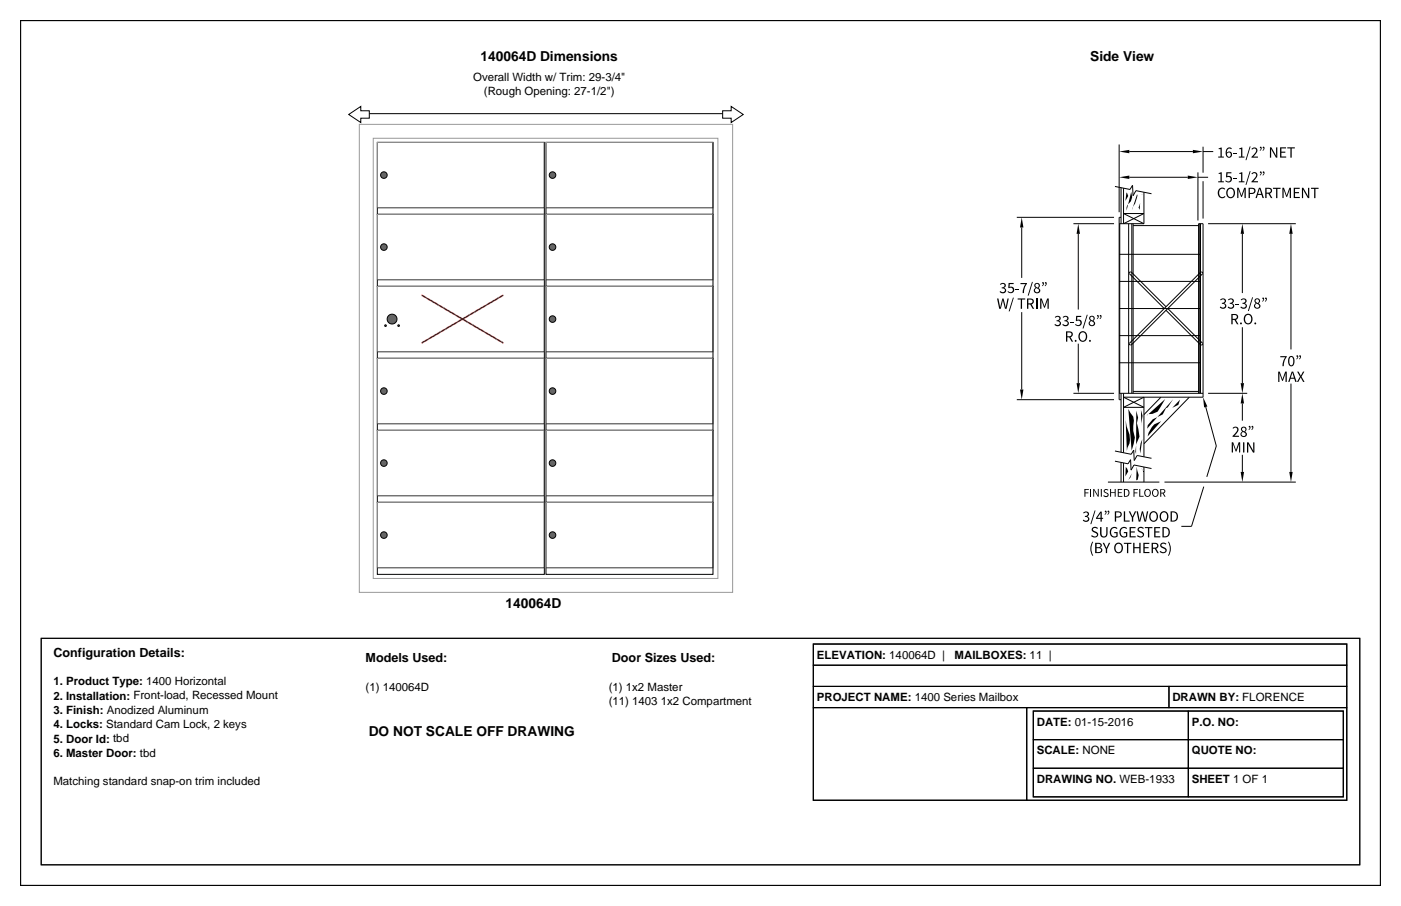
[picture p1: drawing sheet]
<svg xmlns="http://www.w3.org/2000/svg" width="432mm" height="279mm" viewBox="0 0 432 279" stroke-linecap="round" stroke-linejoin="round" font-family="sans-serif">
<path d="M12.7 196.8h406.4v69.9h-406.4z" fill="none" stroke="#000" stroke-width=".31"/>
<g fill="none" stroke="#000" stroke-width=".35">
<path d="M6.3 6.4h419.1v266.6h-419.1zM250.7 198.6h164.4v48.2h-164.4zM250.7 198.6h164.4v6.6h-164.4zM250.7 218.2h65.7v28.6h-65.7zM250.7 211.7h109.6v6.5h-109.6zM250.7 205.2h164.4v6.5h-164.4zM316.4 218.2h98.7v28.6h-98.7zM318.5 219.3h95.5v26.4h-95.5zM318.5 219.3h47.8v8.8h-47.8zM360.3 211.7h54.8v6.5h-54.8zM366.3 219.3h47.7v8.8h-47.7zM318.5 236.9h47.8v8.8h-47.8z"/>
<path d="M318.5 228.1h47.8v8.8h-47.8zM366.3 236.9h47.7v8.8h-47.7zM366.3 228.1h47.7v8.8h-47.7z"/>
</g>
<g fill="#fff" stroke="#000" stroke-width=".31">
<path d="M107.5 35.3l3.7-2.5v1.4h2.6v2.3h-2.6v1.3z"/>
<path d="M222.7 34.2h2.7v-1.4l3.7 2.5-3.7 2.5v-1.3h-2.7z"/>
</g>
<path d="M113.8 35.1h108.9" fill="none" stroke="#000" stroke-width=".31"/>
<path d="M116.3 43.9h51.5v22.2h-51.5z" fill="#fff" stroke="#000" stroke-width=".31"/>
<path d="M167.8 43.9h-51.5v20.2" fill="none" stroke="#999" stroke-width=".31"/>
<path d="M167.8 43.9v20.2h-51.5" fill="none" stroke="#333" stroke-width=".31"/>
<circle cx="118.3" cy="54" r="1.01" fill="#666" stroke="#000" stroke-width=".31"/>
<path d="M168.3 43.9h51.4v22.2h-51.4z" fill="#fff" stroke="#000" stroke-width=".31"/>
<path d="M219.7 43.9h-51.4v20.2" fill="none" stroke="#999" stroke-width=".31"/>
<path d="M219.7 43.9v20.2h-51.4" fill="none" stroke="#333" stroke-width=".31"/>
<circle cx="170.3" cy="54" r="1.01" fill="#666" stroke="#000" stroke-width=".31"/>
<path d="M116.3 66.1h51.5v22.2h-51.5z" fill="#fff" stroke="#000" stroke-width=".31"/>
<path d="M167.8 66.1h-51.5v20.2" fill="none" stroke="#999" stroke-width=".31"/>
<path d="M167.8 66.1v20.2h-51.5" fill="none" stroke="#333" stroke-width=".31"/>
<circle cx="118.3" cy="76.2" r="1.01" fill="#666" stroke="#000" stroke-width=".31"/>
<path d="M168.3 66.1h51.4v22.2h-51.4z" fill="#fff" stroke="#000" stroke-width=".31"/>
<path d="M219.7 66.1h-51.4v20.2" fill="none" stroke="#999" stroke-width=".31"/>
<path d="M219.7 66.1v20.2h-51.4" fill="none" stroke="#333" stroke-width=".31"/>
<circle cx="170.3" cy="76.2" r="1.01" fill="#666" stroke="#000" stroke-width=".31"/>
<path d="M116.3 88.3h51.5v22.2h-51.5z" fill="#fff" stroke="#000" stroke-width=".31"/>
<path d="M167.8 88.3h-51.5v20.2" fill="none" stroke="#999" stroke-width=".31"/>
<path d="M167.8 88.3v20.2h-51.5" fill="none" stroke="#333" stroke-width=".31"/>
<g fill="#666" stroke="#000" stroke-width=".31">
<circle cx="120.8" cy="98.4" r="1.51"/>
<circle cx="118.8" cy="100.4" r=".25"/>
<circle cx="122.9" cy="100.4" r=".25"/>
</g>
<path d="M129.9 91l25.3 14.8M155.2 91l-25.3 14.8" fill="none" stroke="#f00" stroke-width=".5"/>
<path d="M168.3 88.3h51.4v22.2h-51.4z" fill="#fff" stroke="#000" stroke-width=".31"/>
<path d="M219.7 88.3h-51.4v20.2" fill="none" stroke="#999" stroke-width=".31"/>
<path d="M219.7 88.3v20.2h-51.4" fill="none" stroke="#333" stroke-width=".31"/>
<circle cx="170.3" cy="98.4" r="1.01" fill="#666" stroke="#000" stroke-width=".31"/>
<path d="M116.3 110.5h51.5v22.2h-51.5z" fill="#fff" stroke="#000" stroke-width=".31"/>
<path d="M167.8 110.5h-51.5v20.2" fill="none" stroke="#999" stroke-width=".31"/>
<path d="M167.8 110.5v20.2h-51.5" fill="none" stroke="#333" stroke-width=".31"/>
<circle cx="118.3" cy="120.6" r="1.01" fill="#666" stroke="#000" stroke-width=".31"/>
<path d="M168.3 110.5h51.4v22.2h-51.4z" fill="#fff" stroke="#000" stroke-width=".31"/>
<path d="M219.7 110.5h-51.4v20.2" fill="none" stroke="#999" stroke-width=".31"/>
<path d="M219.7 110.5v20.2h-51.4" fill="none" stroke="#333" stroke-width=".31"/>
<circle cx="170.3" cy="120.6" r="1.01" fill="#666" stroke="#000" stroke-width=".31"/>
<path d="M116.3 132.7h51.5v22.2h-51.5z" fill="#fff" stroke="#000" stroke-width=".31"/>
<path d="M167.8 132.7h-51.5v20.2" fill="none" stroke="#999" stroke-width=".31"/>
<path d="M167.8 132.7v20.2h-51.5" fill="none" stroke="#333" stroke-width=".31"/>
<circle cx="118.3" cy="142.8" r="1.01" fill="#666" stroke="#000" stroke-width=".31"/>
<path d="M168.3 132.7h51.4v22.2h-51.4z" fill="#fff" stroke="#000" stroke-width=".31"/>
<path d="M219.7 132.7h-51.4v20.2" fill="none" stroke="#999" stroke-width=".31"/>
<path d="M219.7 132.7v20.2h-51.4" fill="none" stroke="#333" stroke-width=".31"/>
<circle cx="170.3" cy="142.8" r="1.01" fill="#666" stroke="#000" stroke-width=".31"/>
<path d="M116.3 154.9h51.5v22.2h-51.5z" fill="#fff" stroke="#000" stroke-width=".31"/>
<path d="M167.8 154.9h-51.5v20.2" fill="none" stroke="#999" stroke-width=".31"/>
<path d="M167.8 154.9v20.2h-51.5" fill="none" stroke="#333" stroke-width=".31"/>
<circle cx="118.3" cy="165" r="1.01" fill="#666" stroke="#000" stroke-width=".31"/>
<path d="M168.3 154.9h51.4v22.2h-51.4z" fill="#fff" stroke="#000" stroke-width=".31"/>
<path d="M219.7 154.9h-51.4v20.2" fill="none" stroke="#999" stroke-width=".31"/>
<path d="M219.7 154.9v20.2h-51.4" fill="none" stroke="#333" stroke-width=".31"/>
<circle cx="170.3" cy="165" r="1.01" fill="#666" stroke="#000" stroke-width=".31"/>
<path d="M110.7 38.4h115.1v144.3h-115.1zM115 42.6h106.3v135.8h-106.3z" fill="none" stroke="#999" stroke-width=".31"/>
<g fill="#000">
<path d="M347.2 59.3l.5 1.1-.8 1.6zM344.9 46.7l3.2-.5v1.1zM344.9 54.7l3.2-.6v1.1zM348.7 59.2l.3 1.6-.5 1.3-1.1 1.2-.2 1.7zM350.5 59.9a6.1 6.1 0 0 1-1.5 4.2l-.1 .7zM352 59.8l.1 1zM366.1 54.1l3.1 .6-3.1 .5zM367.7 46.2l3.1 .5-3.1 .6zM375.6 45.7l1-.2v2.8h.6v.3h-1.7v-.3h.7v-2.3h-.6zM375.6 53.4l1-.3v2.8h.6v.3h-1.7v-.3h.7v-2.3h-.6zM375.9 58.1l1.1-.2 .6 .3-.2 .3a.99 .99 0 0 0-1.2-.2 .99 .99 0 0 0-.5 1.2 1 1 0 0 0 .5 1.2 1 1 0 0 0 1.3-.3l.2 .3a1.45 1.45 0 0 1-1.9 .1 1.45 1.45 0 0 1-.4-1.9zM378 53.1h1.5v.4h-1.2v.9a1.06 1.06 0 0 1 1.3 .5 1.06 1.06 0 0 1-.4 1.3 1.06 1.06 0 0 1-1.4-.2l-.2-.2 .2-.2a.75 .75 0 0 0 1 .5 .75 .75 0 0 0 .4-1 .75 .75 0 0 0-.9-.5h-.4z"/>
<path d="M380.1 47.2h1.1v.4h-1.1zM380.1 54.9h1.1v.3h-1.1zM381.3 57.9h.5l.8 2.4 .9-2.4h.5v3.2h-.4v-2.7l-.8 2.3h-.3l-.8-2.3v2.7h-.4zM382 45.7l.9-.2v2.8h.7v.3h-1.8v-.3h.7v-2.3h-.5zM382 53.4l.9-.3v2.8h.7v.3h-1.8v-.3h.7v-2.3h-.5zM385.2 45.2h.3l-1.3 4.2h-.3zM385.2 52.8h.3l-1.3 4.2h-.3zM385.7 45.9a1.06 1.06 0 0 1 1.7-.1 1.06 1.06 0 0 1-.3 1.7l-.8 .8h1.4v.3h-2l1.2-1.6a.7 .7 0 0 0 .1-1.1 .7 .7 0 0 0-1.1 .3zM385.7 53.5a1.06 1.06 0 0 1 1.7-.1 1.06 1.06 0 0 1-.3 1.7l-.8 .8h1.4v.3h-2l1.2-1.5a.7 .7 0 0 0 .1-1.2 .7 .7 0 0 0-1.1 .3zM391.4 45.4h.4l1.5 2.7v-2.7h.4v3.2h-.4l-1.5-2.6v2.6h-.4zM392.3 57.9h2.4v.3h-1v2.9h-.4v-2.9h-1zM394.5 45.4h1.9v.4h-1.5v1h1.2v.3h-1.2v1.2h1.5v.3h-1.9z"/>
<path d="M395.2 57.9h.5l.9 2.4 .8-2.4h.5v3.2h-.4l.1-2.7-.9 2.3h-.2l-.9-2.3v2.7h-.3zM396.8 45.4h2.3v.4h-1v2.8h-.4v-2.8h-.9zM398.7 57.9h1.9v.3h-1.5v1h1.3v.4h-1.3v1.1h1.5v.4h-1.9zM401.3 57.9h.4l1.5 2.7-.1-2.7h.4v3.2h-.4l-1.5-2.6v2.6h-.3zM404.1 57.9h2.3v.3h-1v2.9h-.4v-2.9h-.9zM314.9 67l.5 3.2h-1zM332.3 69l.6 3.1h-1.1zM351.4 62.6l-.1 2.1-.4-.7zM382.9 69l.5 3.1h-1zM397.9 69l.5 3.1h-1zM307.3 92.1h.4l.6 2.7 .6-2.7h.4l.7 2.7 .5-2.7h.4l-.7 3.1h-.5l-.6-2.6-.6 2.6h-.5zM308.2 87.6a.91 .91 0 0 1 1.3-.3 .91 .91 0 0 1 .2 1.3l-.3 .2a.95 .95 0 0 1 .6 1.4 .95 .95 0 0 1-1.5 .1l-.4-.3 .2-.3a.69 .69 0 0 0 1 .4 .69 .69 0 0 0 .2-1l-.8-.2v-.3h.5a.6 .6 0 0 0 .2-1 .6 .6 0 0 0-1 .3z"/>
<path d="M310.9 87.3h1.5v.3h-1.2l-.1 .9a1.06 1.06 0 0 1 1.4 .5 1.06 1.06 0 0 1-.4 1.4 1.06 1.06 0 0 1-1.4-.2l-.2-.2 .2-.2a.75 .75 0 0 0 .9 .4 .75 .75 0 0 0 .5-.9 .75 .75 0 0 0-1-.5h-.3zM312.2 91.8h.3l-1.3 4.2h-.3zM313 89h1.1v.3h-1.1zM313.6 92h2.4v.4h-1v2.8h-.4v-2.8h-1zM314.5 87.3h2l-.7 1.5-.2 1.6h-.4l.1-1.1 .8-1.7h-1.6zM318.1 86.9h.2l-1.3 4.3h-.3zM320.6 92.1h.5l.8 2.3 .8-2.3h.5v3.1h-.4l.1-2.7-.9 2.4h-.2l-.9-2.4 .1 2.7h-.4zM325.1 97.8a.91 .91 0 0 1 1.3-.3 .91 .91 0 0 1 .2 1.3l-.3 .1a.95 .95 0 0 1 .6 1.4 .95 .95 0 0 1-1.5 .2l-.4-.3 .2-.3a.69 .69 0 0 0 1 .3 .69 .69 0 0 0 .2-1l-.8-.1v-.3l.5-.1a.6 .6 0 0 0 .2-1 .6 .6 0 0 0-1 .3zM327.5 97.8a.91 .91 0 0 1 1.3-.3 .91 .91 0 0 1 .2 1.3l-.2 .1a.95 .95 0 0 1 .5 1.4 .95 .95 0 0 1-1.5 .2l-.4-.3 .2-.3a.69 .69 0 0 0 1 .3 .69 .69 0 0 0 .2-1l-.7-.1v-.3l.4-.1a.6 .6 0 0 0 .2-1 .6 .6 0 0 0-1 .3zM329.9 99.2h1.1v.3h-1.1zM331.7 97.4h1.5v.4h-1.2v.9a1.06 1.06 0 0 1 1.3 .5 1.06 1.06 0 0 1-.4 1.3 1.06 1.06 0 0 1-1.4-.2l-.1-.2 .1-.2a.75 .75 0 0 0 1 .5 .75 .75 0 0 0 .4-1 .75 .75 0 0 0-.9-.4l-.4-.1zM335 97.1h.2l-1.2 4.2h-.4z"/>
<path d="M348.1 83.8h.5l-.5 .6zM370.1 83.8h.6v.6zM376 92.4a.91 .91 0 0 1 1.4-.3 .91 .91 0 0 1 .1 1.3l-.2 .1a.95 .95 0 0 1 .5 1.4 .95 .95 0 0 1-1.5 .2l-.4-.3 .3-.3a.69 .69 0 0 0 .9 .4 .69 .69 0 0 0 .3-1l-.8-.2v-.3l.4-.1a.6 .6 0 0 0 .3-1 .6 .6 0 0 0-1 .3zM378.5 92.4a.91 .91 0 0 1 1.3-.3 .91 .91 0 0 1 .2 1.3l-.3 .1a.95 .95 0 0 1 .6 1.4 .95 .95 0 0 1-1.5 .2l-.4-.3 .2-.3a.69 .69 0 0 0 .9 .4 .69 .69 0 0 0 .3-1l-.8-.2v-.3l.4-.1a.6 .6 0 0 0 .3-1 .6 .6 0 0 0-1 .3zM380.8 93.8h1.2v.3h-1.2zM382.4 92.4a.91 .91 0 0 1 1.3-.3 .91 .91 0 0 1 .2 1.3l-.2 .1a.95 .95 0 0 1 .5 1.4 .95 .95 0 0 1-1.5 .2l-.4-.3 .2-.3a.69 .69 0 0 0 1 .4 .69 .69 0 0 0 .2-1l-.8-.2v-.3l.5-.1a.6 .6 0 0 0 .2-1 .6 .6 0 0 0-1 .3zM385.9 91.7h.3l-1.3 4.2h-.3zM331.8 118.2h1.1l-.6 3.1zM348.1 105.9l.5 .5h-.5zM370.7 105.9v.5h-.6zM382.4 118.2h1l-.5 3.1zM393.9 114.6h.5l.9 2.3 .8-2.3h.5v3.2h-.4l.1-2.7-.9 2.4h-.2l-.9-2.4v2.7h-.3z"/>
<path d="M394.6 109.8h2l-.7 1.6-.2 1.5h-.4l.1-1 .7-1.7h-1.5zM399.8 114.6h.4l.7 1.3 .7-1.3h.4l-.9 1.6 1 1.6h-.5l-.7-1.4-.7 1.4h-.5l1-1.7zM314.4 120.1h1l-.5 3.2zM346.8 126.8l.5 4.7a6.3 6.3 0 0 1 .2 6.6l-.2 1.1zM347.8 126.1l1.5 2.4 .2 1.2-.2 3.2 .5 2-1 4.1zM350.2 126.6l.6 2.2-.4 1.7 .8 4.2-1 2.2-.3 2.4 .2 .7zM352.1 135.4l-.7 4.5-.1-1.4 .3-1.8zM351.6 126.4l.5 1.8-.3 3.4zM355.7 130.9l2.2-1-4.2 4.7 .3-1.1zM353.8 127.7l-.5 .6 5.8-5.2-2.3 3.9-1.6 .6zM355.3 129.3l-1.6 1.8-.1 1.1 8-9.1-1.7 2.5-.6 .3-.9 1.9zM363.7 123.3l-.5 1.6-1.9 .9z"/>
<path d="M370.8 122.5l1.3 2.9-1 .2zM379.7 136.4l.4 .1 .8 2.2 .8-2.2 .5-.1v3.1l-.3-.1 .1-2.5-.9 2.3h-.3l-.8-2.3v2.5l-.3 .1zM380 131.9a1.06 1.06 0 0 1 1.6 .1 1.06 1.06 0 0 1-.4 1.6l-.7 .8h1.2l.1 .3h-1.9v-.2a3.9 3.9 0 0 0 1.4-2.3 .92 .92 0 0 0-1.3-.1zM382.9 121.3l.5 3.1h-1zM383.2 136.4l.3 .1-.1 3.1-.3-.2zM384.4 136.4l.4 .1 1.5 2.5-.1-2.4 .4-.1v3h-.4l-1.5-2.6v2.5l-.3 .1zM334.2 150.8h1.4v.3h-1.1v.8h.9v.2h-.9v1.1h-.3zM336.9 150.8h.3l1.2 2v-2h.2v2.4h-.3l-1.1-2v2h-.3zM337.4 157.4h.3l-1.3 4.2h-.3zM340.4 151l.8-.2 .4 .3-.1 .2a.46 .46 0 0 0-.7-.3 .46 .46 0 0 0-.1 .7 .8 .8 0 0 1 .9 .7 .8 .8 0 0 1-.7 .9l-.8-.3 .1-.3 1 .2 .1-.5-.9-.5a.58 .58 0 0 1 0-.9zM342.1 150.8h.3v1h1.2v-1h.3v2.4h-.3v-1.1h-1.2v1.1h-.3zM344.5 150.8h1.4v.3h-1.1v.7h.9v.3h-.9v.8h1.1v.3h-1.4z"/>
<path d="M346.4 157.7h.4v2.8h1.4v.4h-1.8zM347 144l.7 1.4-.8 1.5zM348.8 146l-.4 1.3-.6 .7zM347.9 157.7h.4l.7 1.6 .8-1.6h.4l-.9 1.9v1.3h-.4v-1.3zM349.4 150.8h1.3v.3h-1v.8h.9v.2h-.9v1.1h-.3zM350.3 157.7h.4l.5 2.8 .7-2.8h.4l.7 2.8 .5-2.8h.4l-.7 3.2h-.5l-.6-2.7-.7 2.7h-.4zM350.3 144l.7 2.5-.3 1.4-.5 .2zM351.1 150.8h.3v2.1h1.1v.3h-1.4zM351.8 144.2l.5 1.2zM352.2 145.3h.3v.3h-.3zM382.4 145.5h1l-.5 3.2zM397.4 145.5h1l-.5 3.2z"/>
<path d="M333.8 158.1a.91 .91 0 0 1 1.3-.3 .91 .91 0 0 1 .2 1.3l-.2 .1a.95 .95 0 0 1 .5 1.4 .95 .95 0 0 1-1.5 .2l-.4-.3 .2-.3a.69 .69 0 0 0 1 .4 .69 .69 0 0 0 .3-1l-.8-.2v-.3h.4a.6 .6 0 0 0 .2-1 .6 .6 0 0 0-.9 .3zM336.7 167l.2 .1a4.1 4.1 0 0 0 0 4.2l-.2 .1a4.1 4.1 0 0 1 0-4.4zM336.7 162.7l.8-.2 .9 .3-.2 .3-.5-.3a.62 .62 0 0 0-.9 .5l.3 .4a1.14 1.14 0 0 1 1.2 .5 1.14 1.14 0 0 1-.1 1.3l-1.1 .2-.8-.4 .3-.3a.77 .77 0 0 0 .8 .4 .77 .77 0 0 0 .6-.7l-1.3-.8a.8 .8 0 0 1 0-1.2zM339 162.5h.5v2.4a.7 .7 0 0 0 .7 .5 .7 .7 0 0 0 .7-.5l.1-2.4h.4v1.9a1.17 1.17 0 0 1-1.2 1.4 1.17 1.17 0 0 1-1.2-1.4zM339.9 167.4h.4l.7 1.6 .8-1.6h.4l-1 1.9v1.3h-.4v-1.3zM342.6 162.8l1.2-.3 .6 .4-.2 .2a1.11 1.11 0 0 0-1.5 0 1.11 1.11 0 0 0-.2 1.5 1.01 1.01 0 0 0 1.6 .7v-.9h-.7v-.3h1.1v1.3a1.53 1.53 0 0 1-2 .1 1.53 1.53 0 0 1-.4-1.9zM345.6 162.8l1.2-.3 .6 .4-.3 .2a1.11 1.11 0 0 0-1.4 0 1.11 1.11 0 0 0-.2 1.5 1.01 1.01 0 0 0 1.6 .7v-.9h-.7v-.3h1v1.3a1.53 1.53 0 0 1-1.9 .1 1.53 1.53 0 0 1-.4-1.9zM346.4 167.4h2.3v.3h-1v2.9h-.4l.1-2.9h-1zM348.1 162.5h1.9v.4h-1.5v1h1.3v.3h-1.3v1.2h1.5v.3h-1.9zM349.3 167.4h.4v1.3h1.4v-1.3h.4v3.2h-.4v-1.5h-1.4v1.5h-.4zM350.9 162.7l.7-.2 .9 .3-.2 .3-.4-.3a.62 .62 0 0 0-.9 .5l.3 .4a1.14 1.14 0 0 1 1.1 .5 1.14 1.14 0 0 1-.1 1.3l-1.1 .2-.8-.4 .3-.3a.77 .77 0 0 0 .9 .4 .77 .77 0 0 0 .6-.7l-1.4-.8a.8 .8 0 0 1 .1-1.2zM352.4 167.4h1.8v.3h-1.4v1h1.2v.4h-1.2v1.1h1.5v.4h-1.9z"/>
<path d="M352.9 162.5h2.3v.4h-1v2.8h-.4v-2.8h-.9zM355.7 162.5h1.9v.4h-1.5v1h1.2v.3h-1.2v1.2h1.5v.3h-1.9zM357.9 167.6l.7-.3 .9 .4-.2 .3-.5-.3a.62 .62 0 0 0-.8 .4l.2 .4a1.14 1.14 0 0 1 1.2 .6 1.14 1.14 0 0 1-.1 1.2l-1.1 .3-.8-.5 .3-.2a.77 .77 0 0 0 .9 .4 .77 .77 0 0 0 .5-.8l-1.3-.8a.8 .8 0 0 1 .1-1.1zM360 167.1l.2-.1a4.1 4.1 0 0 1 0 4.4l-.2-.1a4.1 4.1 0 0 0 0-4.2z"/>
<path d="M378.5 58.1a1.47 1.47 0 0 1 1.8 .2 1.47 1.47 0 0 1 .3 1.8 1.35 1.35 0 0 1-1.6 1 1.35 1.35 0 0 1-1.1-1.6zM378.7 58.4a1.33 1.33 0 0 0-.3 1.5 1.33 1.33 0 0 0 1.2 .8 1.31 1.31 0 0 0 .7-1.5 1.31 1.31 0 0 0-1.3-.9z"/>
<path d="M378.2 45.7l.7-.3 .8 .4-.3 .2-.5-.2-.4 .2-.4 1.1a.93 .93 0 0 1 1.4 0 .93 .93 0 0 1-.2 1.4 .93 .93 0 0 1-1.3-.4l-.2-.4a2.23 2.23 0 0 1 .4-2zM378.1 47.7a.64 .64 0 0 0 1.2 0 .64 .64 0 0 0-1.2 0z"/>
<path d="M384.8 57.9h1a.98 .98 0 0 1 1.2 1 .98 .98 0 0 1-1.2 .9h-.6v1.3h-.4zM385.2 58.2v1.3h.5a.65 .65 0 0 0 .9-.6 .65 .65 0 0 0-.9-.7z"/>
<path d="M388.3 45.3h.1a.64 .64 0 0 1 .5 .6 .64 .64 0 0 1-.6 .6l.3-.8-.3-.1zM389.3 45.3a.65 .65 0 0 1 .5 .6 .65 .65 0 0 1-.6 .6l-.1-.2 .4-.6-.3-.1z"/>
<path d="M388.4 52.9a.64 .64 0 0 1 .5 .6 .64 .64 0 0 1-.6 .6l.3-.7-.3-.2zM389.3 52.9a.65 .65 0 0 1 .5 .6 .65 .65 0 0 1-.6 .6l-.1-.1 .4-.6-.3-.2z"/>
<path d="M388 57.9h.5l1.1 3.2h-.5l-.3-1h-1.1l-.3 1h-.5zM388.2 58.2l-.5 1.6h1z"/>
<path d="M390 57.9h1a.92 .92 0 0 1 1.1 .7 .92 .92 0 0 1-.7 1.1l.8 1.4h-.5l-.8-1.4h-.5v1.4h-.4zM390.4 58.2v1.2h.5a.61 .61 0 0 0 .8-.6 .61 .61 0 0 0-.8-.6z"/>
<path d="M316.5 92.1h1a.92 .92 0 0 1 1.1 .7 .92 .92 0 0 1-.7 1.1l.8 1.4-.4-.1-.8-1.3h-.6v1.3h-.4zM316.9 92.4v1.2h.6a.61 .61 0 0 0 .7-.6 .61 .61 0 0 0-.7-.6z"/>
<path d="M319 87.5a.88 .88 0 0 1 1.3 0 .88 .88 0 0 1-.2 1.3 .92 .92 0 0 1 .2 1.4 .92 .92 0 0 1-1.4 .1 .92 .92 0 0 1 .1-1.4l.2-.1-.2-.2a.77 .77 0 0 1 0-1.1zM319 89.5a.62 .62 0 0 0 1.2 0 .62 .62 0 0 0-1.2 0zM319.2 87.8a.56 .56 0 0 0 .3 .8 .56 .56 0 0 0 .7-.6 .56 .56 0 0 0-.8-.4z"/>
<path d="M321.3 87a.64 .64 0 0 1 .5 .7 .64 .64 0 0 1-.6 .6l.3-.8-.3-.1zM322.2 87a.65 .65 0 0 1 .4 .7 .65 .65 0 0 1-.5 .6l-.1-.2 .3-.6-.2-.1z"/>
<path d="M335.9 97.6a.88 .88 0 0 1 1.3 .1 .88 .88 0 0 1-.2 1.3 .92 .92 0 0 1 .2 1.3 .92 .92 0 0 1-1.4 .1 .92 .92 0 0 1 .1-1.4l.2-.1-.2-.2a.77 .77 0 0 1 0-1.1zM335.9 99.7a.62 .62 0 0 0 1.2 0 .62 .62 0 0 0-1.2 0zM336.1 97.9a.57 .57 0 0 0 .3 .9 .57 .57 0 0 0 .7-.7 .57 .57 0 0 0-.8-.4z"/>
<path d="M338.1 97.3l.1-.1a.64 .64 0 0 1 .5 .6 .64 .64 0 0 1-.6 .6l.3-.8-.3-.1zM339 97.3l.1-.1a.65 .65 0 0 1 .4 .6 .65 .65 0 0 1-.5 .6l-.1-.2 .3-.6-.2-.1z"/>
<path d="M383.9 97a1.47 1.47 0 0 1 1.8 .2 1.47 1.47 0 0 1 .3 1.8 1.35 1.35 0 0 1-1.6 1 1.35 1.35 0 0 1-1.1-1.6zM384.1 97.3a1.33 1.33 0 0 0-.3 1.5 1.33 1.33 0 0 0 1.2 .8 1.31 1.31 0 0 0 .7-1.4 1.31 1.31 0 0 0-1.3-1z"/>
<path d="M386.9 92.2a.88 .88 0 0 1 1.3 .1 .88 .88 0 0 1-.3 1.3 .92 .92 0 0 1 .2 1.3 .92 .92 0 0 1-1.3 .1 .92 .92 0 0 1 0-1.3l.2-.2-.2-.2a.77 .77 0 0 1 .1-1.1zM386.8 94.3a.65 .65 0 0 0 1.3 0 .65 .65 0 0 0-1.3 0zM387 92.5a.57 .57 0 0 0 .4 .9 .57 .57 0 0 0 .7-.7 .57 .57 0 0 0-.9-.4z"/>
<path d="M389.2 91.8a.64 .64 0 0 1 .5 .7 .64 .64 0 0 1-.6 .5l.3-.7-.3-.1zM389.9 91.9l.1-.1a.65 .65 0 0 1 .5 .6 .65 .65 0 0 1-.5 .6l-.2-.1 .4-.6-.3-.1z"/>
<path d="M328.6 102.2h.9a.92 .92 0 0 1 1.1 .7 .92 .92 0 0 1-.7 1.1l.9 1.4h-.5l-.8-1.4h-.5v1.4h-.4zM329 102.5v1.2h.5a.61 .61 0 0 0 .8-.6 .61 .61 0 0 0-.8-.6z"/>
<path d="M332.9 102.4a1.47 1.47 0 0 1 1.8 .1 1.47 1.47 0 0 1 .3 1.8 1.35 1.35 0 0 1-1.6 1.1 1.35 1.35 0 0 1-1-1.6zM333.1 102.7a1.33 1.33 0 0 0-.3 1.5 1.33 1.33 0 0 0 1.2 .8 1.31 1.31 0 0 0 .7-1.5 1.31 1.31 0 0 0-1.3-1z"/>
<path d="M379.5 96.8h1a.92 .92 0 0 1 1.1 .7 .92 .92 0 0 1-.7 1.1l.8 1.4h-.5l-.7-1.3h-.6v1.3h-.4zM379.9 97.2v1.1h.5a.61 .61 0 0 0 .8-.6 .61 .61 0 0 0-.8-.5z"/>
<path d="M397.4 110a.93 .93 0 0 1 1-.1 .93 .93 0 0 1 .5 .9l.1 .6a1.09 1.09 0 0 1-.3 1.2 1.09 1.09 0 0 1-1.3 .1l-.4-1.3zM397.7 110.2l-.3 .6v1.2l.6 .7a1.66 1.66 0 0 0 0-2.6z"/>
<path d="M398.1 114.6h.5l1 3.2h-.4l-.3-1h-1.2l-.3 1h-.4zM398.3 114.9l-.5 1.6h1z"/>
<path d="M399.7 109.6a.64 .64 0 0 1 .5 .6 .64 .64 0 0 1-.6 .6l.3-.7-.3-.2zM400.4 109.7l.1-.1a.65 .65 0 0 1 .5 .6 .65 .65 0 0 1-.5 .6l-.1-.1 .3-.6-.2-.2z"/>
<path d="M382.7 131.8a.88 .88 0 0 1 1.3 .1 .88 .88 0 0 1-.2 1.3 .92 .92 0 0 1 .2 1.3 .92 .92 0 0 1-1.4 .1 .92 .92 0 0 1 .1-1.4l.2-.1-.2-.2a.77 .77 0 0 1 0-1.1zM382.7 133.9a.61 .61 0 0 0 1.2 0 .61 .61 0 0 0-1.2 0zM382.7 132.5a.6 .6 0 0 0 1.2 0 .6 .6 0 0 0-1.2 0z"/>
<path d="M385 131.4a.64 .64 0 0 1 .5 .6 .64 .64 0 0 1-.6 .6l.3-.8-.3-.1zM385.8 131.4h.1a.65 .65 0 0 1 .4 .6 .65 .65 0 0 1-.5 .6l-.1-.2 .3-.6-.2-.1z"/>
<path d="M340.6 157.5a.64 .64 0 0 1 .5 .7 .64 .64 0 0 1-.6 .6l.3-.8-.3-.1zM341.5 157.5a.65 .65 0 0 1 .5 .7 .65 .65 0 0 1-.6 .6l-.1-.2 .4-.6-.3-.1z"/>
<path d="M343.6 157.7h1a.98 .98 0 0 1 1.1 1 .98 .98 0 0 1-1.1 .9h-.6v1.3h-.4zM344 158v1.3h.5a.65 .65 0 0 0 .9-.7 .65 .65 0 0 0-.9-.6z"/>
<path d="M346.4 150.8a1.28 1.28 0 0 1 1.7 1.2 1.28 1.28 0 0 1-1.7 1.2zM346.7 151.1v1.9a.96 .96 0 0 0 1.1-1 .96 .96 0 0 0-1.1-.9z"/>
<path d="M353.1 151a1.14 1.14 0 0 1 1.6 1 1.14 1.14 0 0 1-1.6 1l-.4-1zM353.2 151.3l-.2 .7a.77 .77 0 0 0 1 .9 .98 .98 0 0 0 .4-1.1 .98 .98 0 0 0-1-.7z"/>
<path d="M354.7 157.9a1.47 1.47 0 0 1 1.8 .2 1.47 1.47 0 0 1 .3 1.7 1.35 1.35 0 0 1-1.6 1.1 1.35 1.35 0 0 1-1-1.6zM355 158.2a1.32 1.32 0 0 0-.4 1.5 1.32 1.32 0 0 0 1.3 .8 1.31 1.31 0 0 0 .6-1.5 1.31 1.31 0 0 0-1.3-.9z"/>
<path d="M355.5 151a1.14 1.14 0 0 1 1.6 1 1.14 1.14 0 0 1-1.6 1l-.4-1zM355.6 151.3l-.2 .7a.77 .77 0 0 0 1 .9 .98 .98 0 0 0 .4-1.1 .98 .98 0 0 0-1-.7z"/>
<path d="M357.9 157.9a1.47 1.47 0 0 1 1.8 .2 1.47 1.47 0 0 1 .4 1.7 1.35 1.35 0 0 1-1.7 1.1 1.35 1.35 0 0 1-1-1.6zM358.2 158.2a1.32 1.32 0 0 0-.4 1.5 1.32 1.32 0 0 0 1.3 .8 1.31 1.31 0 0 0 .6-1.5 1.31 1.31 0 0 0-1.3-.9z"/>
<path d="M357.6 150.8a1.37 1.37 0 0 1 1.5 .4 .68 .68 0 0 1-.5 1l.6 1h-.3l-.6-1h-.4v1h-.3zM357.9 151v.9l.9-.2v-.5z"/>
<path d="M360.8 157.7a1.69 1.69 0 0 1 2.3 1.6 1.69 1.69 0 0 1-2.3 1.6zM361.2 158v2.5a1.28 1.28 0 0 0 1.5-1.2 1.28 1.28 0 0 0-1.5-1.3z"/>
<path d="M337.5 167.4a1.91 1.91 0 0 1 2 .4l.1 .6-.6 .5a.9 .9 0 0 1 .7 1.1 .9 .9 0 0 1-1.2 .6h-1zM338 167.7v1.1l.8-.1 .4-.3-.2-.6zM338 169.1v1.2l.5-.1a.67 .67 0 0 0 .8-.8l-.4-.3z"/>
<path d="M339.1 157.8h.5v1.9h.4v.3h-.4v.9h-.4v-.9h-1.4zM339.2 158.2l-1 1.5h1z"/>
<path d="M343.9 167.6a1.47 1.47 0 0 1 1.8 .2 1.47 1.47 0 0 1 .3 1.7 1.35 1.35 0 0 1-1.6 1.1 1.35 1.35 0 0 1-1-1.6zM344.2 167.9a1.32 1.32 0 0 0-.4 1.5 1.32 1.32 0 0 0 1.3 .8 1.31 1.31 0 0 0 .6-1.5 1.31 1.31 0 0 0-1.3-.9z"/>
<path d="M354.9 167.4h1a.92 .92 0 0 1 1.1 .7 .92 .92 0 0 1-.7 1.1l.8 1.4h-.4l-.8-1.4h-.6v1.4h-.4zM355.3 167.7v1.2h.6a.61 .61 0 0 0 .7-.6 .61 .61 0 0 0-.7-.6z"/>
<path d="M358.3 162.5a1.69 1.69 0 0 1 2.3 1.6 1.69 1.69 0 0 1-2.3 1.6zM358.7 162.9v2.5a1.28 1.28 0 0 0 1.5-1.3 1.28 1.28 0 0 0-1.5-1.2z"/>
<circle cx="382.5" cy="99.7" r=".3"/>
<circle cx="386.9" cy="99.7" r=".3"/>
<circle cx="331.5" cy="105.1" r=".3"/>
<circle cx="335.9" cy="105.1" r=".3"/>
</g>
<g fill="none" stroke="#000" stroke-width=".31">
<path d="M343.6 57.5l4.7 .9 .8-1.3 .1 3.3 .9-1.6 4.8 .9M344.9 44.6v20.8M345.5 57.9v11.1M346.3 58v11l6.3-3.1h-6.3l6.3 3.1M348.1 46.7h19.6M348.1 54.7h18M352.6 59.3v9.7M369.2 54.7h3.1M369.2 53.2v14.8M370.8 46.7h3.1M370.8 45.2v8.1M370.8 55.9v11.5"/>
<path d="M313.4 67h30M314.9 70.2v15.5M330.8 69h12.6M332.3 72.1v23.4M344.9 69h7.7M344.9 78.4h25.1M345.1 69v52.3M345.5 67h-.6v56.3h.6M347.9 69v52.3M348.8 69v52.3M349.2 69.6h20.2M349.2 69v52.3"/>
<path d="M369.6 69v52.3M370 69v52.3M372.3 69h27.1M382.9 72.1v18.3M397.9 72.1v35.7M314.9 96.3v23.8M344.9 86.8h25.1M344.9 95.2h25.1M348.1 84.4l10.7 10.8M348.6 83.8l10.8 10.8M359.4 95.7l10.7 10.7M359.9 95.2l10.8 10.7"/>
<path d="M370.1 83.8l-22 22.1M370.7 84.4l-22.1 22M332.3 106v12.2M344.9 111.9h25.1M344.9 103.5h25.1M382.9 100.9v17.3M397.9 118.3v27.2M313.4 123.3h30M330.8 121.3h12.6M343.6 139.1l5.1 1 .7-1.3 .2 3.2 .9-1.5 4.4 .8M344.9 121.3h25.9M345.5 121.3v18.2"/>
<path d="M346.3 121.3v18.3M349.2 120.7h20.2M357.8 122.5l-5.2 5.4M366.6 122.5l-14 14.3M369.4 121.3v-52.3h1.4v53.5h-24.5l6.3 3.1h-6.3l6.3-3.1v18.4M371.6 125.5l3.3 12-3 9.6M372.3 121.3h12.1M382.9 124.4v5.3M336.1 150.8v2.4M341.5 148.7h15.8M343.6 142.2l4.1 .8 .7-1.2 .2 3.2 .9-1.6 5.4 1.1M345.5 142.6v6.1"/>
<path d="M346.3 142.8v5.9M352.6 144v4.7M358.9 148.7h40.5M371 150.1l-3.8 12.2h-3.1M382.9 140.3v5.2"/>
</g>
<path d="M319.5 92.1v3.1" fill="none" stroke="#000" stroke-width=".4"/>
<path d="M339.4 150.8v2.4" fill="none" stroke="#000" stroke-width=".32"/>
<g font-size="4.2">
<text x="148.1" y="18.7">140064D Dimensions</text>
<text x="336" y="18.7">Side View</text>
<text x="155.8" y="187.5">140064D</text>
<text x="113.6" y="227">DO NOT SCALE OFF DRAWING</text>
</g>
<g font-size="3.9">
<text x="16.4" y="202.5">Configuration Details:</text>
<text x="112.7" y="204.2">Models Used:</text>
<text x="188.6" y="204.2">Door Sizes Used:</text>
</g>
<g font-size="3.5">
<text x="145.8" y="25">Overall Width w/ Trim: 29-3/4&quot;</text>
<text x="149.1" y="29.4">(Rough Opening: 27-1/2&quot;)</text>
<text x="251.7" y="203.2">ELEVATION: 140064D |</text>
<text x="294.2" y="203.2">MAILBOXES: 11 |</text>
<text x="16.4" y="211.3">1. Product Type: 1400 Horizontal</text>
<text x="16.4" y="215.7">2. Installation: Front-load, Recessed Mount</text>
<text x="112.7" y="213">(1) 140064D</text>
<text x="187.6" y="213">(1) 1x2 Master</text>
<text x="16.4" y="220.1">3. Finish: Anodized Aluminum</text>
<text x="187.6" y="217.4">(11) 1403 1x2 Compartment</text>
<text x="251.7" y="216.2">PROJECT NAME: 1400 Series Mailbox</text>
<text x="361.3" y="216.2">DRAWN BY: FLORENCE</text>
<text x="16.4" y="224.6">4. Locks: Standard Cam Lock, 2 keys</text>
<text x="319.5" y="223.8">DATE: 01-15-2016</text>
<text x="367.3" y="223.8">P.O. NO:</text>
<text x="16.4" y="229">5. Door Id: tbd</text>
<text x="16.4" y="233.4">6. Master Door: tbd</text>
<text x="319.5" y="232.7">SCALE: NONE</text>
<text x="367.3" y="232.7">QUOTE NO:</text>
<text x="16.4" y="242.2">Matching standard snap-on trim included</text>
<text x="319.5" y="241.5">DRAWING NO. WEB-1933</text>
<text x="367.3" y="241.5">SHEET 1 OF 1</text>
</g>
</svg>
